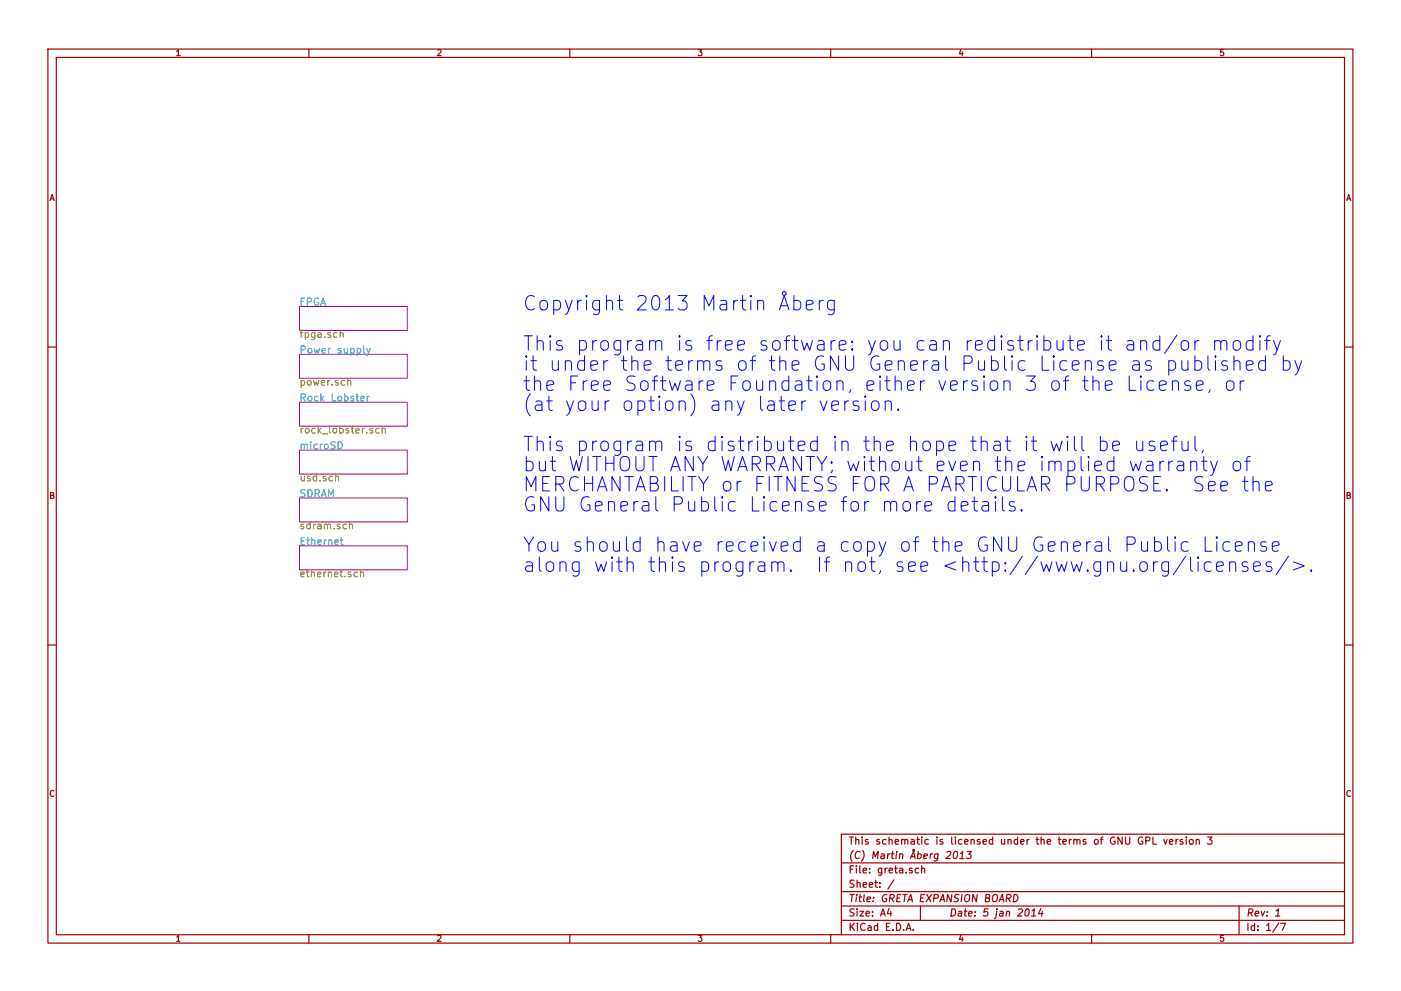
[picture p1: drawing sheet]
<svg xmlns="http://www.w3.org/2000/svg" width="297mm" height="210mm" viewBox="0 0 297 210" stroke-linecap="round" stroke-linejoin="round" font-family="sans-serif">
<g fill="none" stroke="#a00000" stroke-width=".25">
<path d="M10.2 10.4h276.6v189.7h-276.6zM11.9 12.2h273.2v186.1h-273.2zM65.5 10.4v1.8M120.8 10.4v1.8M176.1 10.4v1.8M231.4 10.4v1.8M10.2 73.6h1.7M285.1 73.6h1.7M10.2 136.8h1.7M285.1 136.8h1.7M242.9 178.4l.8-.1 .1-.2-.1-.4-.2-.1h-.6v1.5M244.4 177.6v1.5h.8"/>
<path d="M246.7 178.1l.4 1 .3-1M248 178.6l.7-.1-.1-.3-.4-.1-.2 .2v.7h.6M249.3 178.1v1M249.8 178.1l-.5 .3M250.8 178.2l-.4-.1-.2 .2 .1 .2 .5 .2v.3h-.6M251.5 177.6v.1M251.5 178.1v1M252.2 178.3l.3-.2 .4 .2v.7l-.2 .1-.5-.1zM253.6 178.3l.1-.1a.36 .36 0 0 1 .6 .1v.8M253.6 178.1v1M256 177.6h1l-.5 .6 .4 .1v.7l-.2 .1-.7-.1M285.1 177h-106.7v21.3"/>
<path d="M65.5 198.3v1.8M120.8 198.3v1.8M176.1 198.3v1.8M178.4 183.1h106.7M178.4 189.2h106.7M178.4 195.3h106.7M178.4 192.2h106.7M188.5 192.8l-.4 1h1M188.8 193.3v1.1M189.5 186.7l-1.3 1.9M192.1 197.4l.5-1.5 .5 1.5M192.3 197h.7"/>
<path d="M193.6 197.3v.1M194.8 184.3l-.5-.1-.3 .3 .1 .6 .2 .1 .5-.1M195.1 192.2v3.1M195.4 184.3h.1a.36 .36 0 0 1 .6 .1v.8M195.4 183.7v1.5M202.4 180.8l.2-.2a.78 .78 0 0 1 .5 .7 .78 .78 0 0 1-.3 .7l-.4 .2-.3-.3v-.7zM203.5 182.2h.9M203.6 181.1l.5-.5-.2 1.6M205.1 180.6h.9l-.6 .6 .4 .1 .1 .2-.1 .4-.3 .3-.6-.2M215 189.8a.77 .77 0 0 1 .8 .7 .77 .77 0 0 1-.6 .8h-.4zM217.6 193l.2-.2a.78 .78 0 0 1 .5 .7 .78 .78 0 0 1-.3 .7l-.4 .2-.3-.3v-.7zM218.7 194.4h.9"/>
<path d="M218.8 193.3l.5-.5-.2 1.6M220.7 192.8l-.5 1h.9M221 193.3l-.1 1.1M231.4 198.3v1.8M262.7 192.2v6.1M270.4 194.4h.9M270.6 193.3l.5-.5-.2 1.6M271.1 195.8l-1.3 2M271.5 195.9h1l-.6 1.5"/>
</g>
<path d="M63.5 65h22.9v5.1h-22.9zM63.5 75.2h22.9v5.1h-22.9zM63.5 95.5h22.9v5.1h-22.9zM63.5 85.3h22.9v5.1h-22.9zM63.5 115.8h22.9v5.1h-22.9zM63.5 105.7h22.9v5h-22.9z" fill="none" stroke="#a000a0" stroke-width=".21"/>
<path d="M77.1 73.4v1.3l.2 .2M77.8 73.9l.3 1M78.5 73.9l-.5 1.4-.2 .1M71.7 93.7a.77 .77 0 0 1 .9 .8 .77 .77 0 0 1-.9 .7zM76.5 84.6l.7-.2-.1-.3h-.4l-.2 .2 .1 .7h.5M77.9 84.1v1M78.3 84.1l-.4 .3M72.2 114.5h.5M72.4 114v1.4l.3 .2" fill="none" stroke="#00a0a0" stroke-width=".21"/>
<path d="M72.1 70.7l.1-.1a.36 .36 0 0 1 .6 .2v.8M73.7 80.9l.1-.1a.36 .36 0 0 1 .6 .1v.8M80.4 91l-.4-.1-.3 .3v.6l.3 .1 .4-.1M81 91h.1a.36 .36 0 0 1 .6 .1v.8M81 90.4v1.5M71.1 101.2l.1-.1a.36 .36 0 0 1 .6 .2v.8M74.1 111.3h.1a.36 .36 0 0 1 .6 .1v.8M74.1 110.7v1.5M75.8 121.4h-.4l-.3 .3v.5l.3 .2 .4-.1M76.4 121.5l.1-.1a.36 .36 0 0 1 .6 .2v.8M76.4 120.8v1.6" fill="none" stroke="#808000" stroke-width=".21"/>
<g fill="none" stroke="#00f" stroke-width=".21">
<path d="M160.6 64a.76 .76 0 0 1 1.3 .2v1.6M165.3 65.8l1-3.1 1 3.1M165.6 64.9h1.4M168.3 63.8l.9-.1 .6 .6v.9l-.3 .4-.3 .2-.9-.2M168.3 62.7v3.1M170.9 64.7l1.5-.3-.2-.6-.8-.1-.3 .1-.2 .4v1.1l.2 .3 .3 .2 .8-.2M173.7 63.7v2.1M174.6 63.7a.73 .73 0 0 0-.9 .6M176.9 63.7v2.5a.81 .81 0 0 1-1.3 .4M176.9 63.8l-.9-.1-.3 .1-.3 .5v.9l.3 .4 .3 .2 .9-.2M230 79.8v2.6l.1 .3 .6 .1M231.7 79.8v3"/>
<path d="M233.6 71.2l-.2 .2 .2 .1 .1-.1-.1-.2v.3M233.6 72.3v2M234.5 72.3h1.2M235 71.2v2.6l.1 .3 .6 .2M239.1 72.4l.2-.1 .9 .1 .2 .3v1.6M239.4 79.8v3h1.5M240.3 76.7l.2-.2 .9 .2 .2 .3v1.6M240.4 73l-.3 .1h-.8a.6 .6 0 0 0-.4 .6 .6 .6 0 0 0 .4 .6h.8l.3-.2M241.6 77.2l-.3 .2h-.8a.6 .6 0 0 0-.4 .6 .6 .6 0 0 0 .4 .6h.8l.3-.2M241.8 72.5a.76 .76 0 0 1 1.3 .2v1.6M241.8 72.3v2M241.9 79.8l-.2 .1 .2 .2 .1-.2-.1-.1v.3"/>
<path d="M244 76.7l-.7-.2-.3 .2-.1 .3 .1 .4 1 .3 .2 .3-.2 .4-.3 .2-.8-.2M245.9 72.4l-.9-.1-.3 .1-.3 .4v.9l.3 .4 .3 .2 .9-.2M245.9 71.2v3.1M247.8 76.7l.9-.2 .6 .6v.9l-.4 .4-.2 .2-.9-.2M247.8 76.5v3.1M249.5 71.1l-2.6 3.9M250.6 76.5v1.6l.1 .3a.81 .81 0 0 0 1.2-.1M250.7 72.4a.86 .86 0 0 1 1.3 .4v.9a.83 .83 0 0 1-.8 .6 .83 .83 0 0 1-.8-.6v-.9zM251.9 76.5v2.1M253.3 76.7l.9-.2 .6 .6v.9l-.3 .4-.3 .2-.9-.2M253.3 72.3v2M253.3 75.5v3.1"/>
<path d="M254.2 72.3a.73 .73 0 0 0-.9 .5M256.1 75.5v2.6l.1 .3 .3 .2M257.5 72.5a.76 .76 0 0 1 1.3 .2v1.6M257.5 72.3v2M257.7 75.5l-.1 .1 .1 .2 .1-.2-.1-.1v.3M257.7 76.5v2.1M258.8 72.7l.2-.3 .3-.1 .7 .1 .1 .3v1.6M260.2 76.7l-.8-.2-.2 .2-.2 .3 .2 .4 1 .3 .1 .3-.1 .4-.3 .2-.9-.2M261.6 76.8a.76 .76 0 0 1 1.3 .2v1.6M261.6 75.5v3.1M261.7 72.4a.86 .86 0 0 1 1.3 .4v.9a.83 .83 0 0 1-.8 .6 .83 .83 0 0 1-.8-.6v-.9zM264.2 77.5l1.5-.3-.2-.5-.8-.2-.3 .2-.2 .3v1.1l.2 .3 .3 .2 .8-.2"/>
<path d="M265.7 72.4l-.9-.1-.3 .1-.3 .4v.9l.3 .4 .3 .2 .9-.2M265.7 71.2v3.1M267.1 71.2l-.1 .2 .1 .1 .2-.1-.2-.2v.3M267.1 72.3v2M268.1 72.3h1.2M268.3 76.7l-.9-.2-.3 .2-.2 .4v.9l.2 .4 .3 .2 .9-.2M268.3 75.5v3.1M269.3 71.2l-.6 .2-.1 .3v2.6M270 72.3l.8 2M271.5 72.3l-1 2.7-.5 .3M272.1 76.7l.8-.2 .6 .6v.9l-.3 .4-.3 .2-.8-.2M272.1 75.5v3.1"/>
<path d="M274.5 76.5l.8 2.1M276 76.5l-1 2.8-.5 .3M170 85.1v2M170.9 85.1a.73 .73 0 0 0-.9 .5M173.9 85.1l.7 2 .7-2M176.4 86.1l1.4-.3-.2-.6-.8-.1-.3 .1-.1 .3v1.1l.1 .3 .3 .2 .8-.2M179.1 85.1v2M180 85.1a.73 .73 0 0 0-.9 .5M182 85.2l-.7-.1-.3 .1-.2 .3 .2 .4 1 .3 .1 .3-.1 .4-.3 .2-.9-.2M183.5 85.1v2M185 85.2a.86 .86 0 0 1 1.4 .4v.9a.83 .83 0 0 1-.8 .6 .83 .83 0 0 1-.8-.6v-.9zM187.7 85.3a.76 .76 0 0 1 1.3 .2v1.6"/>
<path d="M187.7 85.1v2M190.4 86.8l.2 .1-.2 .2-.1-.2 .1-.1v.3M218.6 93.6h1.2M219.1 92.6v2.6l.1 .3 .6 .1M222.8 93.6l.6 2 .6-1.4 .6 1.4 .6-2M226.3 92.6l-.1 .1 .1 .2 .2-.2-.2-.1v.3M226.3 93.6v2M227.8 92.6v2.6l.1 .3 .3 .1M229.4 92.6v2.6l.1 .3 .3 .1M231.7 81.1a.76 .76 0 0 1 1.3 .1v1.6M233.3 93.7l.9-.1 .5 .6v.8l-.3 .5-.2 .1-.9-.1M233.3 92.6v3"/>
<path d="M234.3 81.8l1.5-.3-.2-.6-.8-.1-.3 .1-.2 .3v1.2l.2 .3 .3 .1 .8-.1M235.9 94.6l1.5-.3-.2-.6-.9-.1-.2 .1-.2 .3v1.2l.2 .3 .2 .1 .9-.1M239.6 97.9l.6 2 .6-1.5 .6 1.5 .6-2M241 93.6v1.6l.1 .3a.81 .81 0 0 0 1.2-.2M241.9 80.8v2M242.3 93.6v2M243.2 98l.2-.1 .9 .1 .1 .3v1.6M244.4 98.6l-.2 .1h-.8a.6 .6 0 0 0-.4 .6 .6 .6 0 0 0 .4 .6h.8l.2-.2M244.6 80.9l-.8-.1-.3 .1-.3 .5v.8l.3 .5 .3 .1 .8-.1M244.8 93.7l-.8-.1-.2 .1-.2 .3 .2 .5 1 .2 .1 .3-.1 .5-.3 .1-.9-.1M245.8 81.8l1.4-.3-.1-.6-.9-.1-.3 .1-.1 .3v1.2l.1 .3 .3 .1 .9-.1M245.9 97.9v2"/>
<path d="M246.1 94.6l1.4-.3-.1-.6-.9-.1-.3 .1-.1 .3v1.2l.1 .3 .3 .1 .9-.1M246.8 97.9a.73 .73 0 0 0-.9 .5M247.8 97.9v2M248.4 93.6h1.2M248.6 81.1a.76 .76 0 0 1 1.3 .1v1.6M248.6 80.8v2M248.7 97.9a.73 .73 0 0 0-.9 .5M249.6 92.6l-.6 .1-.2 .3v2.6M249.7 98l.3-.1 .8 .1 .2 .3v1.6M250.6 93.6v1.6l.1 .3a.81 .81 0 0 0 1.2-.2M251 98.6l-.3 .1h-.7a.6 .6 0 0 0-.5 .6 .6 .6 0 0 0 .5 .6h.7l.3-.2M251.9 93.6v2"/>
<path d="M252.3 80.9l-.7-.1-.3 .1-.1 .3 .1 .5 1 .2 .2 .3-.2 .5-.3 .1-.8-.1M252.5 98.1a.76 .76 0 0 1 1.2 .2v1.6M252.5 97.9v2M253.4 92.6v2.6l.1 .3 .3 .1M253.6 81.8l1.5-.3-.2-.6-.8-.1-.3 .1-.2 .3v1.2l.2 .3 .3 .1 .8-.1M254.8 97.9h1.1M255.1 95.5l-.3 .6M255.2 96.8v2.6l.1 .3 .6 .2M256.5 82.7l-.2 .6M256.7 97.9l.7 2M258.1 97.9l-1 2.7-.4 .3M260.3 80.9a.86 .86 0 0 1 1.3 .5v.8a.83 .83 0 0 1-.8 .7 .83 .83 0 0 1-.8-.7v-.8z"/>
<path d="M261.7 98a.86 .86 0 0 1 1.3 .4v.9a.83 .83 0 0 1-.8 .6 .83 .83 0 0 1-.8-.6v-.9zM262.9 80.8v2M263.8 80.8a.73 .73 0 0 0-.9 .6M263.9 97.9h1.2M265.1 96.8l-.6 .2-.1 .3v2.6M194.4 106.4v2M195.2 106.4a.73 .73 0 0 0-.8 .6M196.1 107.4l1.4-.3-.1-.6-.9-.1-.3 .1-.1 .3v1.2l.1 .3 .3 .1 .9-.1M202.5 106.5l-.9-.1-.3 .1-.3 .5v.8l.3 .5 .3 .1 .9-.1M202.5 105.4v3M203.8 107.4l1.4-.3-.1-.6-.9-.1-.3 .1-.1 .3v1.2l.1 .3 .3 .1 .9-.1M206.1 106.4h1.2"/>
<path d="M206.6 105.4v2.6l.1 .3 .6 .1M208.3 106.5l.3-.1 .8 .1 .2 .3v1.6M209.6 107.1l-.3 .2h-.7a.6 .6 0 0 0-.5 .5 .6 .6 0 0 0 .5 .6h.7l.3-.1M211.1 106.4v2M212.5 105.4v2.6l.1 .3 .4 .1M215.1 106.5l-.7-.1-.3 .1-.1 .3 .1 .5 1 .2 .2 .3-.2 .5-.3 .1-.8-.1M216.6 108.1l.1 .2-.1 .1-.2-.1 .2-.2v.3M234.8 119.5a.76 .76 0 0 1 1.3 .1v1.6M234.8 119.2v2M237.6 119.2v1.6l.1 .3a.81 .81 0 0 0 1.2-.2M238.9 119.2v2M239 115.5h1.1a.81 .81 0 0 0 .6-.8 .81 .81 0 0 0-.6-.8h-1.1v3.1"/>
<path d="M241.9 119.3a.86 .86 0 0 1 1.4 .5v.8a.83 .83 0 0 1-.8 .7 .83 .83 0 0 1-.8-.7v-.8zM242 114.9v1.6l.1 .3a.81 .81 0 0 0 1.2-.1M243.3 114.9v2.1M244.6 119.2v2M244.8 115.1l.8-.2 .6 .6v.9l-.3 .4-.3 .2-.8-.2M244.8 113.9v3.1M245.4 119.2a.73 .73 0 0 0-.8 .6M247.5 113.9v2.6l.2 .3 .3 .2M247.8 119.2v2.5a.81 .81 0 0 1-1.3 .4M247.8 119.3l-.9-.1-.3 .1-.3 .5v.8l.3 .5 .3 .1 .9-.1M249.1 113.9l-.1 .1 .1 .2 .2-.2-.2-.1v.3M249.1 114.9v2.1"/>
<path d="M251.4 118l-2.6 3.9M251.9 115.1l-.9-.2-.3 .2-.3 .4v.9l.3 .4 .3 .2 .9-.2M252.4 118.2v2.6l.2 .3 .3 .1M254 118.2l-.1 .1 .1 .2 .2-.2-.2-.1v.3M254 119.2v2M255 101.2a1.25 1.25 0 0 0-1.5 .2 .72 .72 0 0 0 .4 1.2 1.07 1.07 0 0 1 1.1 .7 .78 .78 0 0 1-.5 .9l-1.2-.2M255.5 113.9v3.1h1.5M256.2 103.1l1.5-.3-.2-.5-.9-.2-.2 .2-.2 .3v1.1l.2 .3 .2 .2 .9-.2M256.8 119.3l-.9-.1-.3 .1-.3 .5v.8l.3 .5 .3 .1 .9-.1M258 113.9l-.2 .1 .2 .2 .1-.2-.1-.1v.3M258 114.9v2.1M258.8 103.1l1.5-.3-.2-.5-.8-.2-.3 .2-.2 .3v1.1l.2 .3 .3 .2 .8-.2"/>
<path d="M260.7 119.5a.76 .76 0 0 1 1.3 .1v1.6M260.7 119.2v2M260.7 115.1l-.8-.2-.3 .2-.3 .4v.9l.3 .4 .3 .2 .8-.2M261.9 115.9l1.4-.3-.1-.5-.9-.2-.2 .2-.2 .3v1.1l.2 .3 .2 .2 .9-.2M263.4 102.1h1.2M263.9 101.1v2.6l.1 .3 .6 .2M264.5 119.3l-.7-.1-.3 .1-.2 .3 .2 .5 1 .2 .1 .3-.1 .5-.3 .1-.9-.1M264.7 115.2a.76 .76 0 0 1 1.3 .2v1.6M264.7 114.9v2.1M265.7 102.4a.76 .76 0 0 1 1.3 .2v1.6M265.7 101.1v3.1M268.3 103.1l1.4-.3-.1-.5-.9-.2-.3 .2-.1 .3v1.1l.1 .3 .3 .2 .9-.2"/>
<path d="M268.5 115.1l-.8-.2-.3 .2-.1 .3 .1 .4 1.1 .3 .1 .3-.1 .4-.4 .2-.8-.2M269.6 119.3l-.8-.1-.2 .1-.2 .3 .2 .5 1 .2 .1 .3-.1 .5-.3 .1-.9-.1M269.7 115.9l1.5-.3-.2-.5-.8-.2-.3 .2-.2 .3v1.1l.2 .3 .3 .2 .8-.2M273.2 118l-2.6 3.9M274.2 119.2l2.3 .9-2.3 .8M240.4 120.9l.1 .2-.1 .1-.2-.1 .2-.2v.3M257.9 120.2l1.5-.3-.2-.6-.8-.1-.3 .1-.2 .3v1.2l.2 .3 .3 .1 .8-.1M265.8 120.2l1.4-.3-.1-.6-.9-.1-.3 .1-.1 .3v1.2l.1 .3 .3 .1 .9-.1M278 120.9l.1 .2-.1 .1-.1-.1 .1-.2v.3"/>
<circle cx="166.3" cy="62.3" r=".43"/>
</g>
<g font-size="4.2" fill="#00f">
<text x="106.3" y="66">Copyright 2013 Martin Åberg</text>
<text x="106.3" y="74.6">This program is free software: you can redistribute it and/or modify</text>
<text x="106.3" y="78.8">it under the terms of the GNU General Public License as published by</text>
<text x="106.3" y="83.1">the Free Software Foundation, either version 3 of the License, or</text>
<text x="106.3" y="87.4">(at your option) any later version.</text>
<text x="106.3" y="95.9">This program is distributed in the hope that it will be useful,</text>
<text x="106.3" y="100.2">but WITHOUT ANY WARRANTY; without even the implied warranty of</text>
<text x="106.3" y="104.4">MERCHANTABILITY or FITNESS FOR A PARTICULAR PURPOSE. See the</text>
<text x="106.3" y="108.7">GNU General Public License for more details.</text>
<text x="106.3" y="117.2">You should have received a copy of the GNU General Public License</text>
<text x="106.3" y="121.5">along with this program. If not, see &lt;http://www.gnu.org/licenses/&gt;.</text>
</g>
<g font-size="2.1" fill="#00a0a0">
<text x="63.5" y="64.9">FPGA</text>
<text x="63.5" y="75.1">Power supply</text>
<text x="63.5" y="85.2">Rock Lobster</text>
<text x="63.5" y="95.4">microSD</text>
<text x="63.5" y="105.6">SDRAM</text>
<text x="63.5" y="115.7">Ethernet</text>
</g>
<g font-size="2.1" fill="#808000">
<text x="63.5" y="71.7">fpga.sch</text>
<text x="63.5" y="81.9">power.sch</text>
<text x="63.5" y="92">rock_lobster.sch</text>
<text x="63.5" y="102.2">usd.sch</text>
<text x="63.5" y="112.4">sdram.sch</text>
<text x="63.5" y="122.5">ethernet.sch</text>
</g>
<g font-size="2.1" fill="#a00000">
<text x="179.9" y="179.3">This schematic is licensed under the terms of GNU GPL version 3</text>
<text x="179.9" y="185.4">File: greta.sch</text>
<text x="179.9" y="182.3">(C) Martin Åberg 2013</text>
<text x="179.9" y="191.5">Title: GRETA EXPANSION BOARD</text>
<text x="179.9" y="188.4">Sheet: /</text>
<text x="179.9" y="197.6">KiCad E.D.A.</text>
<text x="179.9" y="194.5">Size: A4</text>
<text x="201.2" y="194.5">Date: 5 jan 2014</text>
<text x="264.2" y="194.5">Rev: 1</text>
<text x="264.2" y="197.6">Id: 1/7</text>
</g>
<g font-size="1.8" fill="#a00000">
<text x="37.3" y="11.9">1</text>
<text x="92.7" y="11.9">2</text>
<text x="148" y="11.9">3</text>
<text x="203.3" y="11.9">4</text>
<text x="258.6" y="11.9">5</text>
<text x="10.4" y="42.7">A</text>
<text x="285.3" y="42.7">A</text>
<text x="10.4" y="105.9">B</text>
<text x="285.3" y="105.9">B</text>
<text x="10.4" y="169.1">C</text>
<text x="285.3" y="169.1">C</text>
<text x="37.3" y="199.8">1</text>
<text x="92.7" y="199.8">2</text>
<text x="148" y="199.8">3</text>
<text x="203.3" y="199.8">4</text>
<text x="258.6" y="199.8">5</text>
</g>
</svg>
